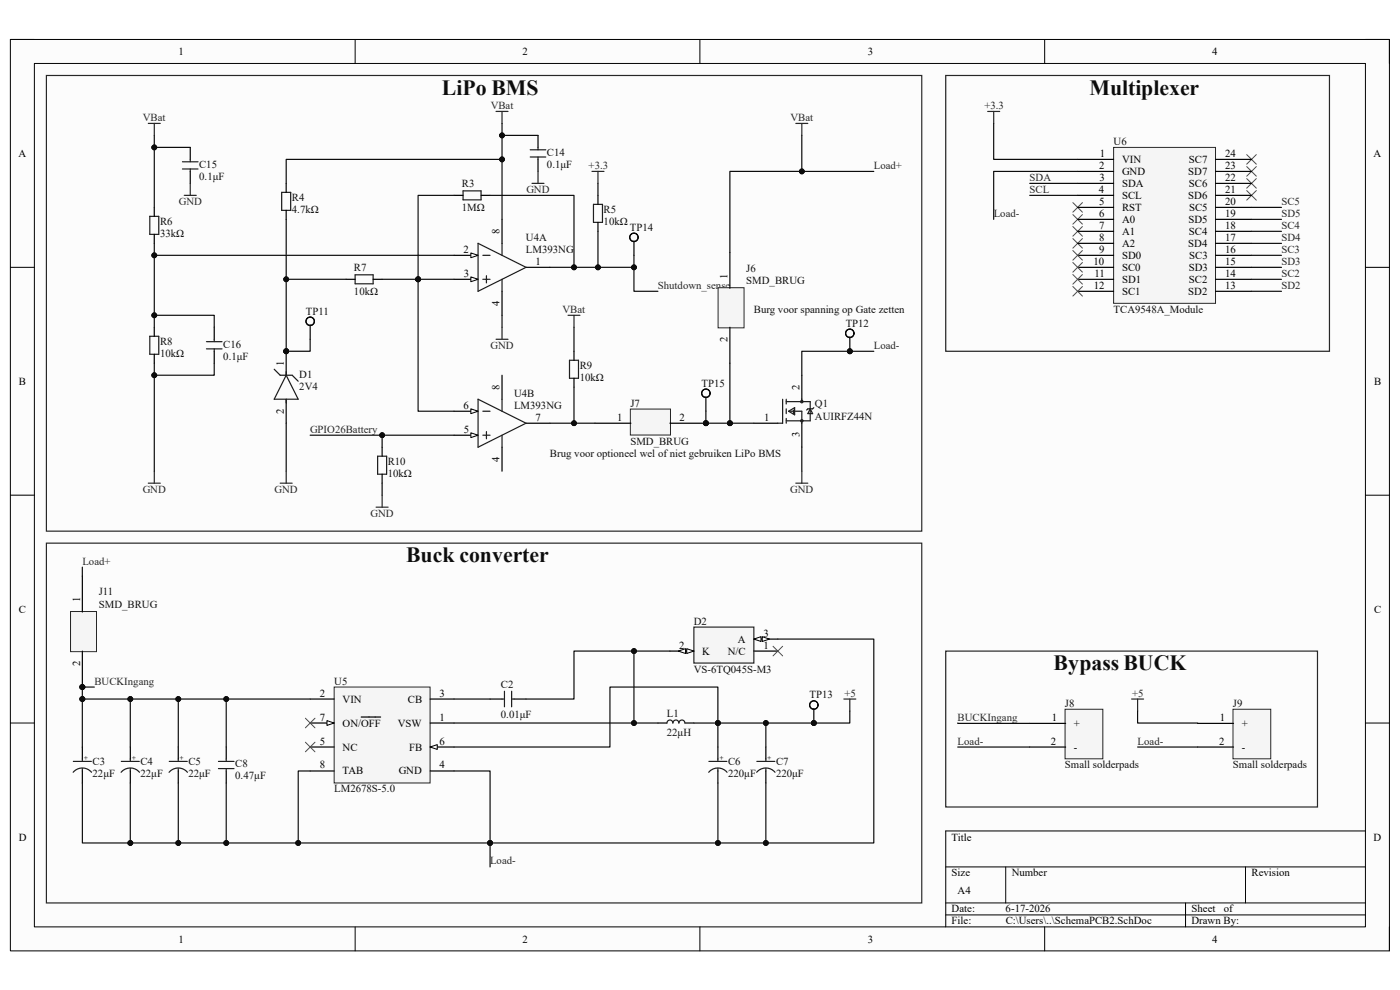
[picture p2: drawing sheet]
<svg xmlns="http://www.w3.org/2000/svg" width="297mm" height="210mm" viewBox="0 0 297 210" stroke-linecap="round" stroke-linejoin="round" font-family="sans-serif">
<path d="M2.2 8.4h292.6v193.3h-292.6z" fill-rule="evenodd" fill="#fcfcfc"/>
<path d="M2.2 8.4h292.6v193.3h-292.6z" fill="none" stroke="#000" stroke-width=".21"/>
<path d="M7.3 13.5h282.4v183.1h-282.4z" fill-rule="evenodd" fill="#fcfcfc"/>
<g fill="none" stroke="#000" stroke-width=".21">
<path d="M2.2 8.4h5.1M7.3 13.5h282.4v183.1h-282.4zM75.3 8.4v5.1M148.5 8.4v5.1M221.6 8.4v5.1M289.7 8.4h5.1v5.1M2.2 56.7h5.1M289.7 56.7h5.1M2.2 105h5.1M289.7 105.1h5.1M2.2 153.4h5.1M289.7 153.4h5.1"/>
<path d="M289.7 176.3h-89.1v20.3M75.3 196.6v5.1M148.5 196.6v5.1M200.6 183.9h89.1M200.6 191.5h89.1M200.6 194.1h89.1M213.4 183.9v7.6M221.6 196.6v5.1M251.5 191.5v5.1M264.2 183.9v7.6M294.8 196.6v5.1"/>
</g>
<path d="M60.7 100v2.5M59.4 102.5h2.6" fill="none" stroke="#262626" stroke-width=".25"/>
<circle cx="60.7" cy="74.5" r=".51" fill="#0e0e0e"/>
<circle cx="60.7" cy="74.5" r=".51" fill="none" stroke="#0e0e0e" stroke-width=".21"/>
<path d="M60.7 74.5v5.1M60.7 84.7v5.1" fill="none" stroke="#000" stroke-width=".25"/>
<circle cx="60.7" cy="74.5" r=".51" fill="#0e0e0e"/>
<circle cx="60.7" cy="74.5" r=".51" fill="none" stroke="#0e0e0e" stroke-width=".21"/>
<g fill="none" stroke="#1c1c1c" stroke-width=".25">
<path d="M31.8 45.9h1.9v3.8h-1.9zM59.8 40.8h1.9v3.8h-1.9zM75.3 58.3h3.9v1.9h-3.9zM98.2 40.5h3.9v1.9h-3.9zM125.9 43.4h1.9v3.8h-1.9zM31.8 71.3h1.9v3.9h-1.9zM58.2 78.3l1.2 1.3h2.6l1.3 1.3M60.7 79.6l2.6 5.1h-5.1zM60.7 78.8v.8M120.8 76.4h1.9v3.8h-1.9zM60.7 84.7v.8M80.1 96.8h1.9v3.8h-1.9z"/>
<path d="M166 84.7v5.1h-1M166.8 84.7v1M166.8 86.7v1M166.8 88.8v1M166.8 85.2h5.1v4.1h-5.1M167.3 87.2l1.3-.7v1.5zM167.6 87.2h2.5v2.6M168.3 87v.7M170.1 84.7v.5M171.9 86.7l.5 1h-1zM172.7 86.5l-.3 .2h-1l-.3 .3"/>
<circle cx="170.1" cy="85.2" r=".25"/>
<circle cx="170.1" cy="89.3" r=".25"/>
</g>
<g fill="none" stroke="#262626" stroke-width=".25">
<path d="M9.8 16h185.7v96.7h-185.7zM31.5 26.2h2.5M32.7 26.2v2.5M105.2 23.6h2.6M106.5 23.6v2.6M125.6 36.4h2.5M126.9 36.4v2.5M168.8 26.2h2.6M170.1 26.2v2.5M105.2 72h2.6M106.5 69.4v2.6M120.5 66.9h2.5"/>
<path d="M121.8 66.9v2.5M32.7 100v2.5M170.1 100v2.5M9.8 115.2h185.7v76.3h-185.7zM31.5 102.5h2.5M79.8 107.6h2.5M81.1 105v2.6M168.8 102.5h2.6"/>
</g>
<g fill="none" stroke="#000" stroke-width=".25">
<path d="M60.7 38.9v1.9M32.7 44v1.9M32.7 49.7v1.9M60.7 44.6v1.9M73.4 59.3h1.9M79.2 59.3h1.9M96.3 41.4h1.9M102.1 41.4h1.9M126.9 41.4v2M126.9 47.2v1.9M32.7 69.4v1.9M32.7 75.2v1.9"/>
<path d="M121.8 74.5v1.9M170.1 79.6v5.1M81.1 94.9v1.9M121.8 80.2v1.9M159.9 89.8h5.1M170.1 89.8v5.1M81.1 100.6v1.9"/>
</g>
<path d="M70.9 145.7h20.3v20.4h-20.3z" fill-rule="evenodd" fill="#f5f5f5"/>
<path d="M70.9 145.7h20.3v20.4h-20.3z" fill="none" stroke="#262626" stroke-width=".21"/>
<path d="M65.8 153.4h5.1M91.2 148.3h5.1M65.8 163.6h5.1" fill="none" stroke="#000" stroke-width=".25"/>
<path d="M69.4 152.9l1.5 .5-1.5 .5z" fill="#fbfbfb"/>
<path d="M69.4 152.9l1.5 .5-1.5 .5z" fill="none" stroke="#000" stroke-width=".21"/>
<path d="M76.6 152.1h4.2M91.2 158.5h5.1" fill="none" stroke="#000" stroke-width=".25"/>
<path d="M91.2 158.5l1.6-.5v1z" fill="#fbfbfb"/>
<path d="M91.2 158.5l1.6-.5v1z" fill="none" stroke="#000" stroke-width=".21"/>
<path d="M65.8 158.5h5.1M65.8 148.3h5.1M91.2 153.4h5.1M91.2 163.6h5.1" fill="none" stroke="#000" stroke-width=".25"/>
<path d="M64.8 157.5l2 2M66.8 157.5l-2 2" fill="none" stroke="#4c4c4c" stroke-width=".21"/>
<path d="M147.2 133h12.7v7.7h-12.7z" fill-rule="evenodd" fill="#f5f5f5"/>
<path d="M147.2 133h12.7v7.7h-12.7z" fill="none" stroke="#262626" stroke-width=".25"/>
<path d="M142.1 138.1h5.1M159.9 138.1h5.1" fill="none" stroke="#000" stroke-width=".25"/>
<path d="M145.7 137.6l1.5 .5-1.5 .5z" fill="#fbfbfb"/>
<path d="M145.7 137.6l1.5 .5-1.5 .5z" fill="none" stroke="#000" stroke-width=".21"/>
<path d="M143.9 138.1l1.5-.5v1z" fill="#fbfbfb"/>
<path d="M143.9 138.1l1.5-.5v1z" fill="none" stroke="#000" stroke-width=".21"/>
<path d="M159.9 135.6h5.1" fill="none" stroke="#000" stroke-width=".25"/>
<path d="M159.9 135.6l1.6-.5v1z" fill="#fbfbfb"/>
<path d="M159.9 135.6l1.6-.5v1z" fill="none" stroke="#000" stroke-width=".21"/>
<path d="M161.7 135.1l1.5 .5-1.5 .5z" fill="#fbfbfb"/>
<path d="M161.7 135.1l1.5 .5-1.5 .5z" fill="none" stroke="#000" stroke-width=".21"/>
<path d="M164 137.1l2 2M166 137.1l-2 2M64.8 152.4l2 2M66.8 152.4l-2 2" fill="none" stroke="#4c4c4c" stroke-width=".21"/>
<g fill="none" stroke="#000" stroke-width=".25">
<path d="M17.5 158.5v2.5M27.6 158.5v2.5M37.8 158.5v2.5M48 158.5v2.5M104 148.3h2.5M109.1 148.3h2.5M139.6 153.4h1.9M145.3 153.4h1.9M152.3 158.5v2.5M162.5 158.5v2.5M17.5 163.6v2.5M27.6 163.6v2.5"/>
<path d="M37.8 163.6v2.5M48 163.6v2.5M152.3 163.6v2.5M162.5 163.6v2.5"/>
</g>
<g fill="none" stroke="#1c1c1c" stroke-width=".25">
<path d="M106.5 148.3h.5M107 146.6v3.3M108.5 146.6v3.3M108.5 148.3h.6M141.5 153.4a.64 .64 0 0 1 .6-.7 .64 .64 0 0 1 .7 .7 .64 .64 0 0 1 .6-.7 .64 .64 0 0 1 .6 .7 .64 .64 0 0 1 .7-.7 .64 .64 0 0 1 .6 .7M15.5 163.8a2.54 2.54 0 0 1 3.9 0M15.6 161.5h3.8M17.5 161v.5M17.5 163v.6M25.7 163.8a2.54 2.54 0 0 1 3.9 0M25.7 161.5h3.9M27.6 161v.5"/>
<path d="M27.6 163v.6M35.9 163.8a2.54 2.54 0 0 1 3.9 0M35.9 161.5h3.8M37.8 161v.5M37.8 163v.6M46.3 161.5h3.4M46.3 163h3.4M48 161v.5M48 163v.6M150.4 163.8a2.54 2.54 0 0 1 3.8 0M150.4 161.5h3.8M152.3 161v.5"/>
<path d="M152.3 163v.6M160.5 163.8a2.54 2.54 0 0 1 3.9 0M160.6 161.5h3.8M162.5 161v.5M162.5 163v.6"/>
</g>
<path d="M179 148.3h2.6M180.3 148.3v2.5" fill="none" stroke="#262626" stroke-width=".25"/>
<circle cx="172.7" cy="153.4" r=".51" fill="#0e0e0e"/>
<circle cx="172.7" cy="153.4" r=".51" fill="none" stroke="#0e0e0e" stroke-width=".21"/>
<path d="M172.7 150.3v3.1" fill="none" stroke="#000" stroke-width=".25"/>
<circle cx="172.7" cy="153.4" r=".51" fill="#0e0e0e"/>
<circle cx="172.7" cy="153.4" r=".51" fill="none" stroke="#0e0e0e" stroke-width=".21"/>
<circle cx="172.7" cy="149.6" r=".89" fill="none" stroke="#000" stroke-width=".25"/>
<circle cx="180.3" cy="74.5" r=".51" fill="#0e0e0e"/>
<circle cx="180.3" cy="74.5" r=".51" fill="none" stroke="#0e0e0e" stroke-width=".21"/>
<path d="M180.3 71.5v3" fill="none" stroke="#000" stroke-width=".25"/>
<circle cx="180.3" cy="74.5" r=".51" fill="#0e0e0e"/>
<circle cx="180.3" cy="74.5" r=".51" fill="none" stroke="#0e0e0e" stroke-width=".21"/>
<g fill="none" stroke="#000" stroke-width=".25">
<path d="M65.8 68.9v3.1"/>
<circle cx="65.8" cy="68.2" r=".89"/>
<circle cx="180.3" cy="70.7" r=".89"/>
</g>
<path d="M152.3 61h5.6v8.5h-5.6z" fill-rule="evenodd" fill="#f5f5f5"/>
<path d="M152.3 61h5.6v8.5h-5.6z" fill="none" stroke="#262626" stroke-width=".21"/>
<path d="M154.8 53.5v7.7M154.8 69.4v7.7" fill="none" stroke="#000" stroke-width=".25"/>
<path d="M200.6 138.1h78.9v33.1h-78.9zM240.1 148.3h2.5M241.3 148.3v2.5" fill="none" stroke="#262626" stroke-width=".25"/>
<circle cx="149.8" cy="89.8" r=".51" fill="#0e0e0e"/>
<circle cx="149.8" cy="89.8" r=".51" fill="none" stroke="#0e0e0e" stroke-width=".21"/>
<path d="M133.7 86.8h8.5v5.5h-8.5z" fill-rule="evenodd" fill="#f5f5f5"/>
<path d="M133.7 86.8h8.5v5.5h-8.5z" fill="none" stroke="#262626" stroke-width=".21"/>
<path d="M126.2 89.8h7.7M142.1 89.8h7.7" fill="none" stroke="#000" stroke-width=".25"/>
<circle cx="149.8" cy="89.8" r=".51" fill="#0e0e0e"/>
<circle cx="149.8" cy="89.8" r=".51" fill="none" stroke="#0e0e0e" stroke-width=".21"/>
<path d="M40.4 31.3v2.5M40.4 36.4v2.5M114.1 28.7v2.6M114.1 33.8v2.6M45.5 69.4v2.6M45.5 74.5v2.6" fill="none" stroke="#000" stroke-width=".25"/>
<path d="M38.7 34.3h3.3M38.7 35.8h3.3M40.4 33.8v.5M40.4 35.8v.6M112.5 31.8h3.3M112.5 33.3h3.3M114.1 31.3v.5M114.1 33.3v.5M43.8 72.5h3.3M43.8 74h3.3M45.5 72v.5M45.5 74v.5" fill="none" stroke="#1c1c1c" stroke-width=".25"/>
<path d="M40.4 38.9v2.5M112.9 38.9h2.5M114.1 36.4v2.5M39.1 41.4h2.5" fill="none" stroke="#262626" stroke-width=".25"/>
<circle cx="17.5" cy="145.7" r=".51" fill="#0e0e0e"/>
<circle cx="17.5" cy="145.7" r=".51" fill="none" stroke="#0e0e0e" stroke-width=".21"/>
<path d="M15 129.7h5.5v8.5h-5.5z" fill-rule="evenodd" fill="#f5f5f5"/>
<path d="M15 129.7h5.5v8.5h-5.5z" fill="none" stroke="#262626" stroke-width=".21"/>
<path d="M17.5 122.2v7.6M17.5 138.1v7.6" fill="none" stroke="#000" stroke-width=".25"/>
<circle cx="17.5" cy="145.7" r=".51" fill="#0e0e0e"/>
<circle cx="17.5" cy="145.7" r=".51" fill="none" stroke="#0e0e0e" stroke-width=".21"/>
<path d="M200.6 16h81.4v58.5h-81.4zM209.5 23.6h2.6M210.8 23.6v2.6" fill="none" stroke="#262626" stroke-width=".25"/>
<g fill="none" stroke="#4c4c4c" stroke-width=".21">
<path d="M264.5 37.9l2 2M264.5 35.3l2 2.1M264.5 32.8l2 2M266.5 37.9l-2 2M266.5 35.3l-2 2.1M266.5 32.8l-2 2M227.6 43l2 2M227.6 45.5l2 2.1M227.6 48.1l2 2M227.6 50.6l2 2M229.6 43l-2 2M229.6 45.5l-2 2.1"/>
<path d="M229.6 48.1l-2 2M229.6 50.6l-2 2M264.5 40.4l2 2.1M266.5 40.4l-2 2.1"/>
</g>
<path d="M96.3 54.2h5.1M111.6 56.7h5.1" fill="none" stroke="#000" stroke-width=".25"/>
<path d="M99.9 53.7l1.5 .5-1.5 .5z" fill="#fbfbfb"/>
<path d="M99.9 53.7l1.5 .5-1.5 .5z" fill="none" stroke="#000" stroke-width=".21"/>
<path d="M96.3 59.3h5.1" fill="none" stroke="#000" stroke-width=".25"/>
<path d="M99.9 58.7l1.5 .6-1.5 .5z" fill="#fbfbfb"/>
<path d="M99.9 58.7l1.5 .6-1.5 .5z" fill="none" stroke="#000" stroke-width=".21"/>
<path d="M101.4 51.6l10.2 5.1-10.2 5.1zM102.4 54.2h1.6M102.4 59.3h1.6M103.2 58.5v1.5M106.5 51.6v2.6M106.5 59.3v2.5" fill="none" stroke="#1c1c1c" stroke-width=".25"/>
<path d="M106.5 46.5v5.1M106.5 61.8v5.1M96.3 92.3h5.1" fill="none" stroke="#000" stroke-width=".25"/>
<path d="M99.9 91.8l1.5 .5-1.5 .5z" fill="#fbfbfb"/>
<path d="M99.9 91.8l1.5 .5-1.5 .5z" fill="none" stroke="#000" stroke-width=".21"/>
<path d="M96.3 87.2h5.1" fill="none" stroke="#000" stroke-width=".25"/>
<path d="M99.9 86.7l1.5 .5-1.5 .5z" fill="#fbfbfb"/>
<path d="M99.9 86.7l1.5 .5-1.5 .5z" fill="none" stroke="#000" stroke-width=".21"/>
<path d="M106.5 79.6v5.1M106.5 94.9v5.1M111.6 89.8h5.1" fill="none" stroke="#000" stroke-width=".25"/>
<path d="M101.4 84.7l10.2 5.1-10.2 5.1zM102.4 87.2h1.6M102.4 92.3h1.6M103.2 91.6v1.5M106.5 84.7v2.5M106.5 92.3v2.6" fill="none" stroke="#1c1c1c" stroke-width=".25"/>
<path d="M236.3 31.3h21.6v33h-21.6z" fill-rule="evenodd" fill="#f5f5f5"/>
<path d="M236.3 31.3h21.6v33h-21.6z" fill="none" stroke="#262626" stroke-width=".21"/>
<g fill="none" stroke="#000" stroke-width=".25">
<path d="M228.6 38.9h7.7M228.6 36.4h7.7M228.6 33.8h7.7M257.9 38.9h7.6M257.9 36.4h7.6M257.9 33.8h7.6M228.6 51.6h7.7M228.6 49.1h7.7M228.6 44h7.7M228.6 46.5h7.7M228.6 41.4h7.7M228.6 54.2h7.7"/>
<path d="M228.6 56.7h7.7M228.6 59.3h7.7M257.9 51.6h7.6M257.9 49.1h7.6M257.9 44h7.6M257.9 46.5h7.6M257.9 41.4h7.6M257.9 54.2h7.6M257.9 56.7h7.6M257.9 59.3h7.6M228.6 61.8h7.7M257.9 61.8h7.6"/>
</g>
<path d="M227.6 53.1l2 2.1M227.6 55.7l2 2M227.6 58.2l2 2.1M229.6 53.1l-2 2.1M229.6 55.7l-2 2M229.6 58.2l-2 2.1M227.6 60.8l2 2M229.6 60.8l-2 2" fill="none" stroke="#4c4c4c" stroke-width=".21"/>
<path d="M226 150.5h8v10.5h-8z" fill-rule="evenodd" fill="#f5f5f5"/>
<path d="M226 150.5h8v10.5h-8z" fill="none" stroke="#262626" stroke-width=".21"/>
<path d="M218.5 153.5h7.6M218.5 158.5h7.6" fill="none" stroke="#000" stroke-width=".25"/>
<path d="M261.6 150.5h8v10.5h-8z" fill-rule="evenodd" fill="#f5f5f5"/>
<path d="M261.6 150.5h8v10.5h-8z" fill="none" stroke="#262626" stroke-width=".21"/>
<g fill="none" stroke="#000" stroke-width=".25">
<path d="M134.5 51.1v3.1M149.8 84.2v3M254.1 153.5h7.6M254.1 158.5h7.6"/>
<circle cx="134.5" cy="50.4" r=".89"/>
<circle cx="149.8" cy="83.4" r=".89"/>
</g>
<path d="M32.7 51.6v17.8M106.5 66.9v2.5M60.7 89.8v10.2" fill="none" stroke="#0e0e0e" stroke-width=".25"/>
<circle cx="32.7" cy="54.2" r=".51" fill="#0e0e0e"/>
<circle cx="32.7" cy="54.2" r=".51" fill="none" stroke="#0e0e0e" stroke-width=".21"/>
<circle cx="32.7" cy="66.9" r=".51" fill="#0e0e0e"/>
<circle cx="32.7" cy="66.9" r=".51" fill="none" stroke="#0e0e0e" stroke-width=".21"/>
<path d="M126.9 38.9v2.5M126.9 56.7h7.6v5.1h5.1M121.8 69.4v5.1" fill="none" stroke="#0e0e0e" stroke-width=".25"/>
<circle cx="126.9" cy="56.7" r=".51" fill="#0e0e0e"/>
<circle cx="126.9" cy="56.7" r=".51" fill="none" stroke="#0e0e0e" stroke-width=".21"/>
<circle cx="134.5" cy="56.7" r=".51" fill="#0e0e0e"/>
<circle cx="134.5" cy="56.7" r=".51" fill="none" stroke="#0e0e0e" stroke-width=".21"/>
<path d="M32.7 77.1v22.9M170.1 94.9v5.1" fill="none" stroke="#0e0e0e" stroke-width=".25"/>
<circle cx="32.7" cy="79.6" r=".51" fill="#0e0e0e"/>
<circle cx="32.7" cy="79.6" r=".51" fill="none" stroke="#0e0e0e" stroke-width=".21"/>
<path d="M32.7 28.7v15.3" fill="none" stroke="#0e0e0e" stroke-width=".25"/>
<circle cx="32.7" cy="31.3" r=".51" fill="#0e0e0e"/>
<circle cx="32.7" cy="31.3" r=".51" fill="none" stroke="#0e0e0e" stroke-width=".21"/>
<path d="M104 41.4h17.8v15.3" fill="none" stroke="#0e0e0e" stroke-width=".25"/>
<circle cx="121.8" cy="56.7" r=".51" fill="#0e0e0e"/>
<circle cx="121.8" cy="56.7" r=".51" fill="none" stroke="#0e0e0e" stroke-width=".21"/>
<path d="M96.3 41.4h-7.6v17.9" fill="none" stroke="#0e0e0e" stroke-width=".25"/>
<circle cx="88.7" cy="59.3" r=".51" fill="#0e0e0e"/>
<circle cx="88.7" cy="59.3" r=".51" fill="none" stroke="#0e0e0e" stroke-width=".21"/>
<path d="M106.5 33.8h-45.8v5.1" fill="none" stroke="#0e0e0e" stroke-width=".25"/>
<circle cx="106.5" cy="33.8" r=".51" fill="#0e0e0e"/>
<circle cx="106.5" cy="33.8" r=".51" fill="none" stroke="#0e0e0e" stroke-width=".21"/>
<path d="M81.1 92.3v2.6M81.1 102.5v2.5" fill="none" stroke="#0e0e0e" stroke-width=".25"/>
<circle cx="81.1" cy="92.3" r=".51" fill="#0e0e0e"/>
<circle cx="81.1" cy="92.3" r=".51" fill="none" stroke="#0e0e0e" stroke-width=".21"/>
<path d="M170.1 28.7v7.7h15.3" fill="none" stroke="#0e0e0e" stroke-width=".25"/>
<circle cx="170.1" cy="36.4" r=".51" fill="#0e0e0e"/>
<circle cx="170.1" cy="36.4" r=".51" fill="none" stroke="#0e0e0e" stroke-width=".21"/>
<path d="M185.4 74.5h-15.3v5.1" fill="none" stroke="#0e0e0e" stroke-width=".25"/>
<circle cx="180.3" cy="74.5" r=".51" fill="#0e0e0e"/>
<circle cx="180.3" cy="74.5" r=".51" fill="none" stroke="#0e0e0e" stroke-width=".21"/>
<path d="M96.3 148.3h7.7M96.3 163.6h7.7v20.3" fill="none" stroke="#0e0e0e" stroke-width=".25"/>
<circle cx="104" cy="178.8" r=".51" fill="#0e0e0e"/>
<circle cx="104" cy="178.8" r=".51" fill="none" stroke="#0e0e0e" stroke-width=".21"/>
<path d="M165 135.6h20.4v43.2h-81.4" fill="none" stroke="#0e0e0e" stroke-width=".25"/>
<circle cx="104" cy="178.8" r=".51" fill="#0e0e0e"/>
<circle cx="104" cy="178.8" r=".51" fill="none" stroke="#0e0e0e" stroke-width=".21"/>
<circle cx="152.3" cy="178.8" r=".51" fill="#0e0e0e"/>
<circle cx="152.3" cy="178.8" r=".51" fill="none" stroke="#0e0e0e" stroke-width=".21"/>
<circle cx="162.5" cy="178.8" r=".51" fill="#0e0e0e"/>
<circle cx="162.5" cy="178.8" r=".51" fill="none" stroke="#0e0e0e" stroke-width=".21"/>
<path d="M17.5 148.3v10.2" fill="none" stroke="#0e0e0e" stroke-width=".25"/>
<circle cx="17.5" cy="148.3" r=".51" fill="#0e0e0e"/>
<circle cx="17.5" cy="148.3" r=".51" fill="none" stroke="#0e0e0e" stroke-width=".21"/>
<path d="M17.5 166.1v12.7h86.5" fill="none" stroke="#0e0e0e" stroke-width=".25"/>
<circle cx="27.6" cy="178.8" r=".51" fill="#0e0e0e"/>
<circle cx="27.6" cy="178.8" r=".51" fill="none" stroke="#0e0e0e" stroke-width=".21"/>
<circle cx="37.8" cy="178.8" r=".51" fill="#0e0e0e"/>
<circle cx="37.8" cy="178.8" r=".51" fill="none" stroke="#0e0e0e" stroke-width=".21"/>
<circle cx="48" cy="178.8" r=".51" fill="#0e0e0e"/>
<circle cx="48" cy="178.8" r=".51" fill="none" stroke="#0e0e0e" stroke-width=".21"/>
<circle cx="63.3" cy="178.8" r=".51" fill="#0e0e0e"/>
<circle cx="63.3" cy="178.8" r=".51" fill="none" stroke="#0e0e0e" stroke-width=".21"/>
<circle cx="104" cy="178.8" r=".51" fill="#0e0e0e"/>
<circle cx="104" cy="178.8" r=".51" fill="none" stroke="#0e0e0e" stroke-width=".21"/>
<path d="M142.1 138.1h-20.3v10.2h-10.2" fill="none" stroke="#0e0e0e" stroke-width=".25"/>
<circle cx="134.5" cy="138.1" r=".51" fill="#0e0e0e"/>
<circle cx="134.5" cy="138.1" r=".51" fill="none" stroke="#0e0e0e" stroke-width=".21"/>
<path d="M96.3 153.4h43.3" fill="none" stroke="#0e0e0e" stroke-width=".25"/>
<circle cx="134.5" cy="153.4" r=".51" fill="#0e0e0e"/>
<circle cx="134.5" cy="153.4" r=".51" fill="none" stroke="#0e0e0e" stroke-width=".21"/>
<path d="M134.5 138.1v15.3" fill="none" stroke="#0e0e0e" stroke-width=".25"/>
<circle cx="134.5" cy="138.1" r=".51" fill="#0e0e0e"/>
<circle cx="134.5" cy="138.1" r=".51" fill="none" stroke="#0e0e0e" stroke-width=".21"/>
<circle cx="134.5" cy="153.4" r=".51" fill="#0e0e0e"/>
<circle cx="134.5" cy="153.4" r=".51" fill="none" stroke="#0e0e0e" stroke-width=".21"/>
<path d="M152.3 153.4v5.1" fill="none" stroke="#0e0e0e" stroke-width=".25"/>
<circle cx="152.3" cy="153.4" r=".51" fill="#0e0e0e"/>
<circle cx="152.3" cy="153.4" r=".51" fill="none" stroke="#0e0e0e" stroke-width=".21"/>
<path d="M180.3 150.8v2.6h-33.1" fill="none" stroke="#0e0e0e" stroke-width=".25"/>
<circle cx="172.7" cy="153.4" r=".51" fill="#0e0e0e"/>
<circle cx="172.7" cy="153.4" r=".51" fill="none" stroke="#0e0e0e" stroke-width=".21"/>
<circle cx="162.5" cy="153.4" r=".51" fill="#0e0e0e"/>
<circle cx="162.5" cy="153.4" r=".51" fill="none" stroke="#0e0e0e" stroke-width=".21"/>
<circle cx="152.3" cy="153.4" r=".51" fill="#0e0e0e"/>
<circle cx="152.3" cy="153.4" r=".51" fill="none" stroke="#0e0e0e" stroke-width=".21"/>
<path d="M152.3 166.1v12.7" fill="none" stroke="#0e0e0e" stroke-width=".25"/>
<circle cx="152.3" cy="178.8" r=".51" fill="#0e0e0e"/>
<circle cx="152.3" cy="178.8" r=".51" fill="none" stroke="#0e0e0e" stroke-width=".21"/>
<path d="M162.5 166.1v12.7" fill="none" stroke="#0e0e0e" stroke-width=".25"/>
<circle cx="162.5" cy="178.8" r=".51" fill="#0e0e0e"/>
<circle cx="162.5" cy="178.8" r=".51" fill="none" stroke="#0e0e0e" stroke-width=".21"/>
<path d="M162.5 153.4v5.1" fill="none" stroke="#0e0e0e" stroke-width=".25"/>
<circle cx="162.5" cy="153.4" r=".51" fill="#0e0e0e"/>
<circle cx="162.5" cy="153.4" r=".51" fill="none" stroke="#0e0e0e" stroke-width=".21"/>
<path d="M152.3 153.4v-7.7h-22.9v12.8h-33.1" fill="none" stroke="#0e0e0e" stroke-width=".25"/>
<circle cx="152.3" cy="153.4" r=".51" fill="#0e0e0e"/>
<circle cx="152.3" cy="153.4" r=".51" fill="none" stroke="#0e0e0e" stroke-width=".21"/>
<path d="M65.8 163.6h-2.5v15.2" fill="none" stroke="#0e0e0e" stroke-width=".25"/>
<circle cx="63.3" cy="178.8" r=".51" fill="#0e0e0e"/>
<circle cx="63.3" cy="178.8" r=".51" fill="none" stroke="#0e0e0e" stroke-width=".21"/>
<path d="M27.6 166.1v12.7" fill="none" stroke="#0e0e0e" stroke-width=".25"/>
<circle cx="27.6" cy="178.8" r=".51" fill="#0e0e0e"/>
<circle cx="27.6" cy="178.8" r=".51" fill="none" stroke="#0e0e0e" stroke-width=".21"/>
<path d="M37.8 166.1v12.7" fill="none" stroke="#0e0e0e" stroke-width=".25"/>
<circle cx="37.8" cy="178.8" r=".51" fill="#0e0e0e"/>
<circle cx="37.8" cy="178.8" r=".51" fill="none" stroke="#0e0e0e" stroke-width=".21"/>
<path d="M48 166.1v12.7" fill="none" stroke="#0e0e0e" stroke-width=".25"/>
<circle cx="48" cy="178.8" r=".51" fill="#0e0e0e"/>
<circle cx="48" cy="178.8" r=".51" fill="none" stroke="#0e0e0e" stroke-width=".21"/>
<path d="M65.8 72v2.5h-5.1" fill="none" stroke="#0e0e0e" stroke-width=".25"/>
<circle cx="60.7" cy="74.5" r=".51" fill="#0e0e0e"/>
<circle cx="60.7" cy="74.5" r=".51" fill="none" stroke="#0e0e0e" stroke-width=".21"/>
<path d="M170.1 36.4h-15.3v17.1" fill="none" stroke="#0e0e0e" stroke-width=".25"/>
<circle cx="170.1" cy="36.4" r=".51" fill="#0e0e0e"/>
<circle cx="170.1" cy="36.4" r=".51" fill="none" stroke="#0e0e0e" stroke-width=".21"/>
<path d="M154.8 77.1v12.7" fill="none" stroke="#0e0e0e" stroke-width=".25"/>
<circle cx="154.8" cy="89.8" r=".51" fill="#0e0e0e"/>
<circle cx="154.8" cy="89.8" r=".51" fill="none" stroke="#0e0e0e" stroke-width=".21"/>
<path d="M121.8 82.1v7.7" fill="none" stroke="#0e0e0e" stroke-width=".25"/>
<circle cx="121.8" cy="89.8" r=".51" fill="#0e0e0e"/>
<circle cx="121.8" cy="89.8" r=".51" fill="none" stroke="#0e0e0e" stroke-width=".21"/>
<path d="M116.7 89.8h9.5M241.3 158.5h12.8" fill="none" stroke="#0e0e0e" stroke-width=".25"/>
<circle cx="121.8" cy="89.8" r=".51" fill="#0e0e0e"/>
<circle cx="121.8" cy="89.8" r=".51" fill="none" stroke="#0e0e0e" stroke-width=".21"/>
<path d="M149.8 89.8h5" fill="none" stroke="#0e0e0e" stroke-width=".25"/>
<circle cx="149.8" cy="89.8" r=".51" fill="#0e0e0e"/>
<circle cx="149.8" cy="89.8" r=".51" fill="none" stroke="#0e0e0e" stroke-width=".21"/>
<circle cx="154.8" cy="89.8" r=".51" fill="#0e0e0e"/>
<circle cx="154.8" cy="89.8" r=".51" fill="none" stroke="#0e0e0e" stroke-width=".21"/>
<path d="M154.8 89.8h5.1" fill="none" stroke="#0e0e0e" stroke-width=".25"/>
<circle cx="154.8" cy="89.8" r=".51" fill="#0e0e0e"/>
<circle cx="154.8" cy="89.8" r=".51" fill="none" stroke="#0e0e0e" stroke-width=".21"/>
<path d="M106.5 28.7v17.8" fill="none" stroke="#0e0e0e" stroke-width=".25"/>
<circle cx="106.5" cy="33.8" r=".51" fill="#0e0e0e"/>
<circle cx="106.5" cy="33.8" r=".51" fill="none" stroke="#0e0e0e" stroke-width=".21"/>
<circle cx="106.5" cy="28.7" r=".51" fill="#0e0e0e"/>
<circle cx="106.5" cy="28.7" r=".51" fill="none" stroke="#0e0e0e" stroke-width=".21"/>
<path d="M106.5 26.2v2.5h7.6" fill="none" stroke="#0e0e0e" stroke-width=".25"/>
<circle cx="106.5" cy="28.7" r=".51" fill="#0e0e0e"/>
<circle cx="106.5" cy="28.7" r=".51" fill="none" stroke="#0e0e0e" stroke-width=".21"/>
<path d="M32.7 31.3h7.7" fill="none" stroke="#0e0e0e" stroke-width=".25"/>
<circle cx="32.7" cy="31.3" r=".51" fill="#0e0e0e"/>
<circle cx="32.7" cy="31.3" r=".51" fill="none" stroke="#0e0e0e" stroke-width=".21"/>
<path d="M32.7 66.9h12.8v2.5" fill="none" stroke="#0e0e0e" stroke-width=".25"/>
<circle cx="32.7" cy="66.9" r=".51" fill="#0e0e0e"/>
<circle cx="32.7" cy="66.9" r=".51" fill="none" stroke="#0e0e0e" stroke-width=".21"/>
<path d="M45.5 77.1v2.5h-12.8" fill="none" stroke="#0e0e0e" stroke-width=".25"/>
<circle cx="32.7" cy="79.6" r=".51" fill="#0e0e0e"/>
<circle cx="32.7" cy="79.6" r=".51" fill="none" stroke="#0e0e0e" stroke-width=".21"/>
<path d="M17.5 120.3v1.9M17.5 145.7v2.6" fill="none" stroke="#0e0e0e" stroke-width=".25"/>
<circle cx="17.5" cy="145.7" r=".51" fill="#0e0e0e"/>
<circle cx="17.5" cy="145.7" r=".51" fill="none" stroke="#0e0e0e" stroke-width=".21"/>
<circle cx="17.5" cy="148.3" r=".51" fill="#0e0e0e"/>
<circle cx="17.5" cy="148.3" r=".51" fill="none" stroke="#0e0e0e" stroke-width=".21"/>
<path d="M65.8 148.3h-17.8v10.2" fill="none" stroke="#0e0e0e" stroke-width=".25"/>
<circle cx="48" cy="148.3" r=".51" fill="#0e0e0e"/>
<circle cx="48" cy="148.3" r=".51" fill="none" stroke="#0e0e0e" stroke-width=".21"/>
<path d="M27.6 158.5v-10.2h10.2v10.2" fill="none" stroke="#0e0e0e" stroke-width=".25"/>
<circle cx="37.8" cy="148.3" r=".51" fill="#0e0e0e"/>
<circle cx="37.8" cy="148.3" r=".51" fill="none" stroke="#0e0e0e" stroke-width=".21"/>
<circle cx="27.6" cy="148.3" r=".51" fill="#0e0e0e"/>
<circle cx="27.6" cy="148.3" r=".51" fill="none" stroke="#0e0e0e" stroke-width=".21"/>
<path d="M37.8 148.3h10.2" fill="none" stroke="#0e0e0e" stroke-width=".25"/>
<circle cx="37.8" cy="148.3" r=".51" fill="#0e0e0e"/>
<circle cx="37.8" cy="148.3" r=".51" fill="none" stroke="#0e0e0e" stroke-width=".21"/>
<circle cx="48" cy="148.3" r=".51" fill="#0e0e0e"/>
<circle cx="48" cy="148.3" r=".51" fill="none" stroke="#0e0e0e" stroke-width=".21"/>
<path d="M17.5 148.3h10.1" fill="none" stroke="#0e0e0e" stroke-width=".25"/>
<circle cx="27.6" cy="148.3" r=".51" fill="#0e0e0e"/>
<circle cx="27.6" cy="148.3" r=".51" fill="none" stroke="#0e0e0e" stroke-width=".21"/>
<circle cx="17.5" cy="148.3" r=".51" fill="#0e0e0e"/>
<circle cx="17.5" cy="148.3" r=".51" fill="none" stroke="#0e0e0e" stroke-width=".21"/>
<path d="M210.8 26.2v7.6h17.8M218.5 38.9h10.1M228.6 36.4h-17.8v10.1M88.7 59.3h7.6M218.5 41.4h10.1" fill="none" stroke="#0e0e0e" stroke-width=".25"/>
<circle cx="88.7" cy="59.3" r=".51" fill="#0e0e0e"/>
<circle cx="88.7" cy="59.3" r=".51" fill="none" stroke="#0e0e0e" stroke-width=".21"/>
<path d="M60.7 46.5v28" fill="none" stroke="#0e0e0e" stroke-width=".25"/>
<circle cx="60.7" cy="74.5" r=".51" fill="#0e0e0e"/>
<circle cx="60.7" cy="74.5" r=".51" fill="none" stroke="#0e0e0e" stroke-width=".21"/>
<circle cx="60.7" cy="59.3" r=".51" fill="#0e0e0e"/>
<circle cx="60.7" cy="59.3" r=".51" fill="none" stroke="#0e0e0e" stroke-width=".21"/>
<path d="M32.7 54.2h63.6" fill="none" stroke="#0e0e0e" stroke-width=".25"/>
<circle cx="32.7" cy="54.2" r=".51" fill="#0e0e0e"/>
<circle cx="32.7" cy="54.2" r=".51" fill="none" stroke="#0e0e0e" stroke-width=".21"/>
<path d="M65.8 92.3h30.5" fill="none" stroke="#0e0e0e" stroke-width=".25"/>
<circle cx="81.1" cy="92.3" r=".51" fill="#0e0e0e"/>
<circle cx="81.1" cy="92.3" r=".51" fill="none" stroke="#0e0e0e" stroke-width=".21"/>
<path d="M88.7 59.3v27.9h7.6" fill="none" stroke="#0e0e0e" stroke-width=".25"/>
<circle cx="88.7" cy="59.3" r=".51" fill="#0e0e0e"/>
<circle cx="88.7" cy="59.3" r=".51" fill="none" stroke="#0e0e0e" stroke-width=".21"/>
<path d="M81.1 59.3h7.6" fill="none" stroke="#0e0e0e" stroke-width=".25"/>
<circle cx="88.7" cy="59.3" r=".51" fill="#0e0e0e"/>
<circle cx="88.7" cy="59.3" r=".51" fill="none" stroke="#0e0e0e" stroke-width=".21"/>
<path d="M60.7 59.3h12.7" fill="none" stroke="#0e0e0e" stroke-width=".25"/>
<circle cx="60.7" cy="59.3" r=".51" fill="#0e0e0e"/>
<circle cx="60.7" cy="59.3" r=".51" fill="none" stroke="#0e0e0e" stroke-width=".21"/>
<path d="M126.9 49.1v7.6h-10.2" fill="none" stroke="#0e0e0e" stroke-width=".25"/>
<circle cx="121.8" cy="56.7" r=".51" fill="#0e0e0e"/>
<circle cx="121.8" cy="56.7" r=".51" fill="none" stroke="#0e0e0e" stroke-width=".21"/>
<circle cx="126.9" cy="56.7" r=".51" fill="#0e0e0e"/>
<circle cx="126.9" cy="56.7" r=".51" fill="none" stroke="#0e0e0e" stroke-width=".21"/>
<path d="M265.5 59.3h6.4M265.5 56.7h6.4M265.5 44h6.4M265.5 46.5h6.4M265.5 49.1h6.4M265.5 51.6h6.4M265.5 54.2h6.4M265.5 61.8h6.4M17.5 145.7h2.5M203.2 153.4l15.3 .1M203.2 158.5h15.3M241.3 150.8v2.6l12.8 .1" fill="none" stroke="#0e0e0e" stroke-width=".25"/>
<circle cx="17.5" cy="145.7" r=".51" fill="#0e0e0e"/>
<circle cx="17.5" cy="145.7" r=".51" fill="none" stroke="#0e0e0e" stroke-width=".21"/>
<path d="M134.5 54.2v2.5" fill="none" stroke="#0e0e0e" stroke-width=".25"/>
<circle cx="134.5" cy="56.7" r=".51" fill="#0e0e0e"/>
<circle cx="134.5" cy="56.7" r=".51" fill="none" stroke="#0e0e0e" stroke-width=".21"/>
<path d="M149.8 87.2v2.6" fill="none" stroke="#0e0e0e" stroke-width=".25"/>
<circle cx="149.8" cy="89.8" r=".51" fill="#0e0e0e"/>
<circle cx="149.8" cy="89.8" r=".51" fill="none" stroke="#0e0e0e" stroke-width=".21"/>
<g font-size="4.6" fill="#0e0e0e">
<text x="93.8" y="20.1">LiPo BMS</text>
<text x="231.1" y="20.1">Multiplexer</text>
<text x="86.1" y="119.3">Buck converter</text>
<text x="223.5" y="142.2">Bypass BUCK</text>
</g>
<g font-size="2.3">
<text x="37.9" y="11.7">1</text>
<text x="110.9" y="11.7">2</text>
<text x="184.1" y="11.7">3</text>
<text x="257.1" y="11.7">4</text>
<text x="3.9" y="33.3">A</text>
<text x="233.2" y="35.9">2</text>
<text x="233.3" y="33.3">1</text>
<text x="238" y="34.6">VIN</text>
<text x="252.2" y="34.6">SC7</text>
<text x="259.9" y="35.9">23</text>
<text x="259.9" y="33.3">24</text>
<text x="291.4" y="33.3">A</text>
<text x="233.1" y="40.9">4</text>
<text x="233.3" y="38.4">3</text>
<text x="238" y="39.7">SDA</text>
<text x="238" y="37.1">GND</text>
<text x="252.1" y="37.1">SD7</text>
<text x="252.2" y="39.7">SC6</text>
<text x="259.9" y="40.9">21</text>
<text x="259.9" y="38.4">22</text>
<text x="233.2" y="46">6</text>
<text x="233.2" y="43.5">5</text>
<text x="238" y="44.7">RST</text>
<text x="238" y="47.3">A0</text>
<text x="238" y="42.2">SCL</text>
<text x="252.1" y="42.2">SD6</text>
<text x="252.1" y="47.3">SD5</text>
<text x="252.3" y="44.7">SC5</text>
<text x="259.9" y="43.5">20</text>
<text x="259.9" y="46">19</text>
<text x="98.3" y="53.6">2</text>
<text x="106" y="49.6" transform="rotate(-90 106 49.6)">8</text>
<text x="233.2" y="48.6">7</text>
<text x="233.2" y="53.6">9</text>
<text x="233.2" y="51.1">8</text>
<text x="238" y="52.4">A2</text>
<text x="238" y="49.8">A1</text>
<text x="252.1" y="52.4">SD4</text>
<text x="252.2" y="49.8">SC4</text>
<text x="259.9" y="51.1">17</text>
<text x="259.9" y="48.6">18</text>
<text x="259.9" y="53.6">16</text>
<text x="98.4" y="58.7">3</text>
<text x="113.6" y="56.2">1</text>
<text x="154.3" y="59.1" transform="rotate(-90 154.3 59.1)">1</text>
<text x="232" y="56.2">10</text>
<text x="232.2" y="58.7">11</text>
<text x="238" y="54.9">SD0</text>
<text x="238" y="57.4">SC0</text>
<text x="238" y="60">SD1</text>
<text x="252.2" y="57.4">SD3</text>
<text x="252.2" y="60">SC2</text>
<text x="252.3" y="54.9">SC3</text>
<text x="259.9" y="56.2">15</text>
<text x="259.9" y="58.7">14</text>
<text x="106" y="64.9" transform="rotate(-90 106 64.9)">4</text>
<text x="232" y="61.3">12</text>
<text x="238" y="62.6">SC1</text>
<text x="252.1" y="62.6">SD2</text>
<text x="259.9" y="61.3">13</text>
<text x="60.2" y="77.6" transform="rotate(-90 60.2 77.6)">1</text>
<text x="154.3" y="72.5" transform="rotate(-90 154.3 72.5)">2</text>
<text x="4" y="81.6">B</text>
<text x="106" y="82.6" transform="rotate(-90 106 82.6)">8</text>
<text x="169.6" y="82.6" transform="rotate(-90 169.6 82.6)">2</text>
<text x="291.5" y="81.6">B</text>
<text x="60.2" y="87.8" transform="rotate(-90 60.2 87.8)">2</text>
<text x="98.3" y="86.7">6</text>
<text x="113.6" y="89.3">7</text>
<text x="130.9" y="89.3">1</text>
<text x="144.1" y="89.3">2</text>
<text x="162.1" y="89.3">1</text>
<text x="98.4" y="91.8">5</text>
<text x="169.6" y="92.8" transform="rotate(-90 169.6 92.8)">3</text>
<text x="106" y="98" transform="rotate(-90 106 98)">4</text>
<text x="4" y="130">C</text>
<text x="17" y="127.8" transform="rotate(-90 17 127.8)">1</text>
<text x="291.5" y="130">C</text>
<text x="144.1" y="137.6">2</text>
<text x="156.5" y="136.3">A</text>
<text x="162" y="137.6">1</text>
<text x="162" y="135">3</text>
<text x="17" y="141.2" transform="rotate(-90 17 141.2)">2</text>
<text x="149" y="138.9">K</text>
<text x="154.4" y="138.9">N/C</text>
<text x="67.8" y="147.8">2</text>
<text x="72.7" y="149.1">VIN</text>
<text x="86.5" y="149.1">CB</text>
<text x="93.3" y="147.8">3</text>
<text x="67.8" y="152.9">7</text>
<text x="72.7" y="154.1">ON/OFF</text>
<text x="84.4" y="154.1">VSW</text>
<text x="93.3" y="152.9">1</text>
<text x="223.2" y="153">1</text>
<text x="227.8" y="154.2">+</text>
<text x="258.8" y="153">1</text>
<text x="263.5" y="154.2">+</text>
<text x="67.9" y="157.9">5</text>
<text x="72.7" y="159.2">NC</text>
<text x="86.8" y="159.2">FB</text>
<text x="93.3" y="157.9">6</text>
<text x="223" y="157.9">2</text>
<text x="227.8" y="159.2">-</text>
<text x="258.6" y="157.9">2</text>
<text x="263.5" y="159.2">-</text>
<text x="67.8" y="163">8</text>
<text x="72.7" y="164.3">TAB</text>
<text x="84.6" y="164.3">GND</text>
<text x="93.3" y="163">4</text>
<text x="4" y="178.3">D</text>
<text x="201.9" y="178.3">Title</text>
<text x="291.4" y="178.3">D</text>
<text x="201.9" y="185.9">Size</text>
<text x="214.6" y="185.9">Number</text>
<text x="265.5" y="185.9">Revision</text>
<text x="203.2" y="189.7">A4</text>
<text x="201.9" y="193.5">Date:</text>
<text x="201.9" y="196.1">File:</text>
<text x="213.3" y="193.5">6-17-2026</text>
<text x="213.4" y="196.1">C:\Users\..\SchemaPCB2.SchDoc</text>
<text x="252.8" y="193.5">Sheet</text>
<text x="252.8" y="196.1">Drawn By:</text>
<text x="259.6" y="193.5">of</text>
<text x="37.9" y="199.9">1</text>
<text x="110.9" y="199.9">2</text>
<text x="184.1" y="199.9">3</text>
<text x="257.1" y="199.9">4</text>
</g>
<g font-size="2.3" fill="#262626">
<text x="104.1" y="23.1">VBat</text>
<text x="208.8" y="23.1">+3.3</text>
<text x="30.3" y="25.7">VBat</text>
<text x="167.7" y="25.7">VBat</text>
<text x="124.9" y="35.9">+3.3</text>
<text x="185.4" y="35.9">Load+</text>
<text x="111.7" y="40.9">GND</text>
<text x="218.4" y="38.4">SDA</text>
<text x="218.4" y="40.9">SCL</text>
<text x="37.9" y="43.5">GND</text>
<text x="210.8" y="46">Load-</text>
<text x="271.9" y="46">SD5</text>
<text x="271.9" y="43.5">SC5</text>
<text x="271.9" y="53.6">SC3</text>
<text x="271.9" y="51.1">SD4</text>
<text x="271.9" y="48.6">SC4</text>
<text x="271.9" y="58.7">SC2</text>
<text x="271.9" y="56.2">SD3</text>
<text x="139.6" y="61.3">Shutdown_sense</text>
<text x="271.9" y="61.3">SD2</text>
<text x="119.3" y="66.4">VBat</text>
<text x="104.1" y="74">GND</text>
<text x="185.4" y="74">Load-</text>
<text x="65.8" y="91.8">GPIO26Battery</text>
<text x="30.3" y="104.5">GND</text>
<text x="58.3" y="104.5">GND</text>
<text x="167.6" y="104.5">GND</text>
<text x="78.6" y="109.6">GND</text>
<text x="17.5" y="119.8">Load+</text>
<text x="20" y="145.2">BUCKIngang</text>
<text x="179.2" y="147.8">+5</text>
<text x="240.2" y="147.8">+5</text>
<text x="203.2" y="152.9">BUCKIngang</text>
<text x="203.2" y="157.9">Load-</text>
<text x="241.3" y="157.9">Load-</text>
<text x="104" y="183.4">Load-</text>
</g>
<g font-size="2.3" fill="#0e0e0e">
<text x="42.2" y="35.6">C15</text>
<text x="116" y="33">C14</text>
<text x="116" y="35.6">0.1μF</text>
<text x="236.3" y="30.7">U6</text>
<text x="42.2" y="38.1">0.1μF</text>
<text x="98" y="39.7">R3</text>
<text x="34" y="47.7">R6</text>
<text x="61.9" y="42.6">R4</text>
<text x="61.9" y="45.1">4.7kΩ</text>
<text x="98" y="44.7">1MΩ</text>
<text x="128.1" y="45.1">R5</text>
<text x="128.1" y="47.7">10kΩ</text>
<text x="34" y="50.2">33kΩ</text>
<text x="111.6" y="51.1">U4A</text>
<text x="111.6" y="53.6">LM393NG</text>
<text x="133.6" y="48.9">TP14</text>
<text x="75.1" y="57.5">R7</text>
<text x="158.3" y="57.7">J6</text>
<text x="75.1" y="62.5">10kΩ</text>
<text x="158.3" y="60.2">SMD_BRUG</text>
<text x="64.9" y="66.8">TP11</text>
<text x="159.9" y="66.4">Burg voor spanning op Gate zetten</text>
<text x="179.4" y="69.3">TP12</text>
<text x="236.3" y="66.4">TCA9548A_Module</text>
<text x="34" y="73.1">R8</text>
<text x="34" y="75.6">10kΩ</text>
<text x="47.4" y="73.7">C16</text>
<text x="47.4" y="76.3">0.1μF</text>
<text x="63.5" y="80.1">D1</text>
<text x="63.5" y="82.6">2V4</text>
<text x="123" y="78.2">R9</text>
<text x="123" y="80.7">10kΩ</text>
<text x="148.8" y="82">TP15</text>
<text x="109.1" y="84.2">U4B</text>
<text x="109.1" y="86.7">LM393NG</text>
<text x="133.7" y="86.3">J7</text>
<text x="172.9" y="86.4">Q1</text>
<text x="172.9" y="89">AUIRFZ44N</text>
<text x="133.7" y="94.3">SMD_BRUG</text>
<text x="82.3" y="98.6">R10</text>
<text x="82.3" y="101.1">10kΩ</text>
<text x="116.7" y="96.9">Brug voor optioneel wel of niet gebruiken LiPo BMS</text>
<text x="21" y="126.3">J11</text>
<text x="21" y="128.9">SMD_BRUG</text>
<text x="147.2" y="132.5">D2</text>
<text x="147.2" y="142.7">VS-6TQ045S-M3</text>
<text x="70.9" y="145.2">U5</text>
<text x="106.3" y="145.9">C2</text>
<text x="171.7" y="148.2">TP13</text>
<text x="225.9" y="149.9">J8</text>
<text x="261.6" y="149.9">J9</text>
<text x="106.3" y="152.2">0.01μF</text>
<text x="141.5" y="152.1">L1</text>
<text x="141.5" y="156.2">22μH</text>
<text x="19.6" y="162.4">C3</text>
<text x="19.6" y="164.9">22μF</text>
<text x="29.8" y="162.4">C4</text>
<text x="29.8" y="164.9">22μF</text>
<text x="40" y="162.4">C5</text>
<text x="40" y="164.9">22μF</text>
<text x="49.9" y="162.8">C8</text>
<text x="49.9" y="165.3">0.47μF</text>
<text x="154.5" y="162.4">C6</text>
<text x="154.5" y="164.9">220μF</text>
<text x="164.6" y="162.4">C7</text>
<text x="164.6" y="164.9">220μF</text>
<text x="225.9" y="163">Small solderpads</text>
<text x="261.6" y="163">Small solderpads</text>
<text x="70.9" y="168.1">LM2678S-5.0</text>
</g>
<g font-size="1.4" fill="#0e0e0e">
<text x="17.8" y="160.4" transform="rotate(90 17.8 160.4)">+</text>
<text x="27.9" y="160.4" transform="rotate(90 27.9 160.4)">+</text>
<text x="38.1" y="160.4" transform="rotate(90 38.1 160.4)">+</text>
<text x="152.6" y="160.4" transform="rotate(90 152.6 160.4)">+</text>
<text x="162.8" y="160.4" transform="rotate(90 162.8 160.4)">+</text>
</g>
</svg>
